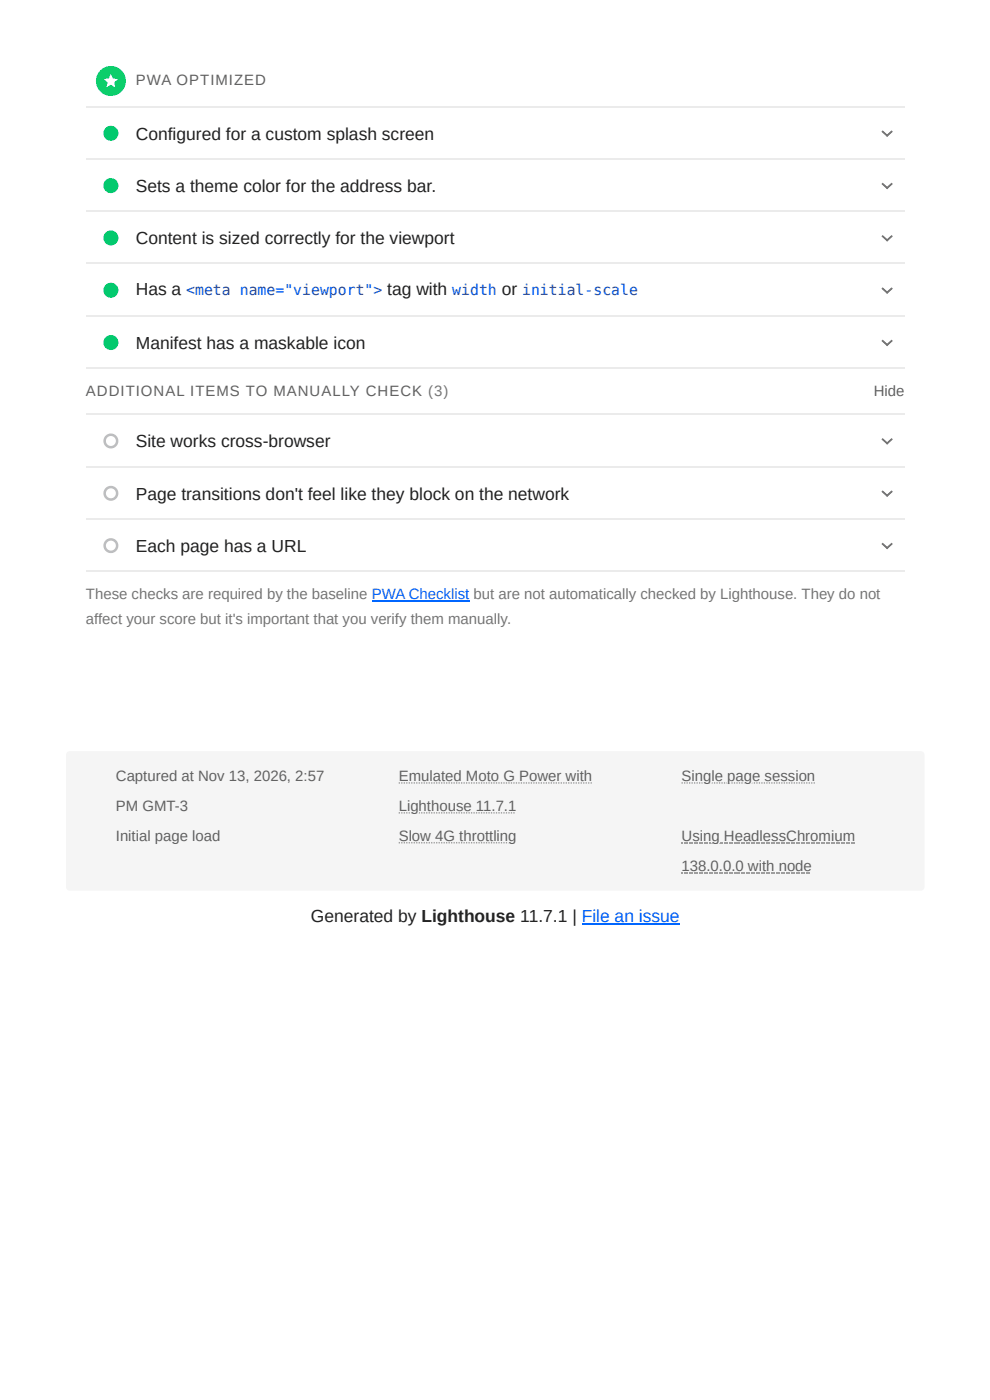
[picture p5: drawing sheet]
<svg xmlns="http://www.w3.org/2000/svg" width="210mm" height="297mm" viewBox="0 0 210 297" stroke-linecap="round" stroke-linejoin="round" font-family="sans-serif">
<path d="M14.3 159.8l.5-.3h180.7a.79 .79 0 0 1 .8 .8v28.1a.79 .79 0 0 1-.8 .8h-180.7a.79 .79 0 0 1-.8-.8v-28.1z" fill="#f5f5f5"/>
<path d="M123.5 196.2h20.8" fill="none" stroke="#06f" stroke-width=".26"/>
<path d="M18.3 22.6h173.8M18.3 33.7h173.8M18.3 44.8h173.8M18.3 56h173.8M18.3 67.1h173.8M18.3 78.2h173.8" fill="none" stroke="#ebebeb" stroke-width=".26"/>
<circle cx="23.5" cy="17.2" r="3.2" fill="#0cce6b"/>
<path d="M22 16.8l1.1-.1 .4-1 .5 1 1.1 .1-.9 .7 .3 1.1-1-.6-.9 .6 .2-1.1z" fill-rule="evenodd" fill="#fff"/>
<circle cx="23.5" cy="28.3" r="1.59" fill="#0c6"/>
<path d="M187.4 28l1 .8zM188.4 28.8l.9-.8z" fill="#000"/>
<path d="M189.3 28l-.9 .8-1-.8" fill="none" stroke="#757575" stroke-width=".38"/>
<circle cx="23.5" cy="39.4" r="1.59" fill="#0c6"/>
<path d="M187.4 39.1l1 .8zM188.4 39.9l.9-.8z" fill="#000"/>
<path d="M189.3 39.1l-.9 .8-1-.8" fill="none" stroke="#757575" stroke-width=".38"/>
<circle cx="23.5" cy="50.5" r="1.59" fill="#0c6"/>
<path d="M187.4 50.2l1 .8zM188.4 51l.9-.8z" fill="#000"/>
<path d="M189.3 50.2l-.9 .8-1-.8" fill="none" stroke="#757575" stroke-width=".38"/>
<circle cx="23.5" cy="61.6" r="1.59" fill="#0c6"/>
<path d="M187.4 61.3l1 .8zM188.4 62.1l.9-.8z" fill="#000"/>
<path d="M189.3 61.3l-.9 .8-1-.8" fill="none" stroke="#757575" stroke-width=".38"/>
<circle cx="23.5" cy="72.8" r="1.59" fill="#0c6"/>
<path d="M187.4 72.4l1 .9zM188.4 73.3l.9-.9zM187.4 93.3l1 .9zM188.4 94.2l.9-.9zM187.4 104.4l1 .9zM187.4 115.5l1 .9zM188.4 105.3l.9-.9zM188.4 116.4l.9-.9z" fill="#000"/>
<path d="M189.3 72.4l-.9 .9-1-.9M189.3 93.3l-.9 .9-1-.9M189.3 104.4l-.9 .9-1-.9M189.3 115.5l-.9 .9-1-.9" fill="none" stroke="#757575" stroke-width=".38"/>
<path d="M18.3 88h173.8M18.3 99.1h173.8M18.3 110.2h173.8M18.3 121.3h173.8" fill="none" stroke="#ebebeb" stroke-width=".26"/>
<g fill="none" stroke="#bdbdbd" stroke-width=".53">
<circle cx="23.5" cy="93.7" r="1.32"/>
<circle cx="23.5" cy="104.8" r="1.32"/>
<circle cx="23.5" cy="115.9" r="1.32"/>
</g>
<path d="M79 127.7h20.7" fill="none" stroke="#06f" stroke-width=".26"/>
<g fill="#9e9e9e">
<path d="M144.7 178.8h.3v.3h-.3z"/>
<path d="M145.3 178.8h.2v.3h-.2z"/>
<path d="M145.8 178.8h.2v.3h-.2z"/>
<path d="M146.3 178.8h.3v.3h-.3z"/>
<path d="M146.8 178.8h.3v.3h-.3z"/>
<path d="M147.4 178.8h.2v.3h-.2z"/>
<path d="M147.9 178.8h.3v.3h-.3z"/>
<path d="M148.4 178.8h.3v.3h-.3z"/>
<path d="M149 178.8h.2v.3h-.2z"/>
<path d="M149.5 178.8h.3v.3h-.3z"/>
<path d="M150 178.8h.3v.3h-.3z"/>
<path d="M150.5 178.8h.3v.3h-.3z"/>
<path d="M151.1 178.8h.2v.3h-.2z"/>
<path d="M151.6 178.8h.3v.3h-.3z"/>
<path d="M152.1 178.8h.3v.3h-.3z"/>
<path d="M152.7 178.8h.2v.3h-.2z"/>
<path d="M153.2 178.8h.3v.3h-.3z"/>
<path d="M153.7 178.8h.3v.3h-.3z"/>
<path d="M154.3 178.8h.2v.3h-.2z"/>
<path d="M154.8 178.8h.2v.3h-.2z"/>
<path d="M155.3 178.8h.3v.3h-.3z"/>
<path d="M155.8 178.8h.3v.3h-.3z"/>
<path d="M156.4 178.8h.2v.3h-.2z"/>
<path d="M156.9 178.8h.3v.3h-.3z"/>
<path d="M157.4 178.8h.3v.3h-.3z"/>
<path d="M158 178.8h.2v.3h-.2z"/>
<path d="M158.5 178.8h.2v.3h-.2z"/>
<path d="M159 178.8h.3v.3h-.3z"/>
<path d="M159.5 178.8h.3v.3h-.3z"/>
<path d="M160.1 178.8h.2v.3h-.2z"/>
<path d="M160.6 178.8h.3v.3h-.3z"/>
<path d="M161.1 178.8h.3v.3h-.3z"/>
<path d="M161.7 178.8h.2v.3h-.2z"/>
<path d="M162.2 178.8h.3v.3h-.3z"/>
<path d="M162.7 178.8h.3v.3h-.3z"/>
<path d="M163.2 178.8h.3v.3h-.3z"/>
<path d="M163.8 178.8h.2v.3h-.2z"/>
<path d="M164.3 178.8h.3v.3h-.3z"/>
<path d="M164.8 178.8h.3v.3h-.3z"/>
<path d="M165.4 178.8h.2v.3h-.2z"/>
<path d="M165.9 178.8h.3v.3h-.3z"/>
<path d="M166.4 178.8h.3v.3h-.3z"/>
<path d="M167 178.8h.2v.3h-.2z"/>
<path d="M167.5 178.8h.2v.3h-.2z"/>
<path d="M168 178.8h.3v.3h-.3z"/>
<path d="M168.5 178.8h.3v.3h-.3z"/>
<path d="M169.1 178.8h.2v.3h-.2z"/>
<path d="M169.6 178.8h.3v.3h-.3z"/>
<path d="M170.1 178.8h.3v.3h-.3z"/>
<path d="M170.7 178.8h.2v.3h-.2z"/>
<path d="M171.2 178.8h.2v.3h-.2z"/>
<path d="M171.7 178.8h.3v.3h-.3z"/>
<path d="M172.2 178.8h.3v.3h-.3z"/>
<path d="M172.8 178.8h.2v.3h-.2z"/>
<path d="M173.3 178.8h.3v.3h-.3z"/>
<path d="M173.8 178.8h.3v.3h-.3z"/>
<path d="M174.4 178.8h.2v.3h-.2z"/>
<path d="M174.9 178.8h.3v.3h-.3z"/>
<path d="M175.4 178.8h.3v.3h-.3z"/>
<path d="M175.9 178.8h.3v.3h-.3z"/>
<path d="M176.5 178.8h.2v.3h-.2z"/>
<path d="M177 178.8h.3v.3h-.3z"/>
<path d="M177.5 178.8h.3v.3h-.3z"/>
<path d="M178.1 178.8h.2v.3h-.2z"/>
<path d="M178.6 178.8h.3v.3h-.3z"/>
<path d="M179.1 178.8h.3v.3h-.3z"/>
<path d="M179.7 178.8h.2v.3h-.2z"/>
<path d="M180.2 178.8h.2v.3h-.2z"/>
<path d="M180.7 178.8h.3v.3h-.3z"/>
<path d="M181.2 178.8h.3v.3h-.3z"/>
<path d="M144.7 185.2h.3v.3h-.3z"/>
<path d="M145.3 185.2h.2v.3h-.2z"/>
<path d="M145.8 185.2h.2v.3h-.2z"/>
<path d="M146.3 185.2h.3v.3h-.3z"/>
<path d="M146.8 185.2h.3v.3h-.3z"/>
<path d="M147.4 185.2h.2v.3h-.2z"/>
<path d="M147.9 185.2h.3v.3h-.3z"/>
<path d="M148.4 185.2h.3v.3h-.3z"/>
<path d="M149 185.2h.2v.3h-.2z"/>
<path d="M149.5 185.2h.3v.3h-.3z"/>
<path d="M150 185.2h.3v.3h-.3z"/>
<path d="M150.5 185.2h.3v.3h-.3z"/>
<path d="M151.1 185.2h.2v.3h-.2z"/>
<path d="M151.6 185.2h.3v.3h-.3z"/>
<path d="M152.1 185.2h.3v.3h-.3z"/>
<path d="M152.7 185.2h.2v.3h-.2z"/>
<path d="M153.2 185.2h.3v.3h-.3z"/>
<path d="M153.7 185.2h.3v.3h-.3z"/>
<path d="M154.3 185.2h.2v.3h-.2z"/>
<path d="M154.8 185.2h.2v.3h-.2z"/>
<path d="M155.3 185.2h.3v.3h-.3z"/>
<path d="M155.8 185.2h.3v.3h-.3z"/>
<path d="M156.4 185.2h.2v.3h-.2z"/>
<path d="M156.9 185.2h.3v.3h-.3z"/>
<path d="M157.4 185.2h.3v.3h-.3z"/>
<path d="M158 185.2h.2v.3h-.2z"/>
<path d="M158.5 185.2h.2v.3h-.2z"/>
<path d="M159 185.2h.3v.3h-.3z"/>
<path d="M159.5 185.2h.3v.3h-.3z"/>
<path d="M160.1 185.2h.2v.3h-.2z"/>
<path d="M160.6 185.2h.3v.3h-.3z"/>
<path d="M161.1 185.2h.3v.3h-.3z"/>
<path d="M161.7 185.2h.2v.3h-.2z"/>
<path d="M162.2 185.2h.3v.3h-.3z"/>
<path d="M162.7 185.2h.3v.3h-.3z"/>
<path d="M163.2 185.2h.3v.3h-.3z"/>
<path d="M163.8 185.2h.2v.3h-.2z"/>
<path d="M164.3 185.2h.3v.3h-.3z"/>
<path d="M164.8 185.2h.3v.3h-.3z"/>
<path d="M165.4 185.2h.2v.3h-.2z"/>
<path d="M165.9 185.2h.3v.3h-.3z"/>
<path d="M166.4 185.2h.3v.3h-.3z"/>
<path d="M167 185.2h.2v.3h-.2z"/>
<path d="M167.5 185.2h.2v.3h-.2z"/>
<path d="M168 185.2h.3v.3h-.3z"/>
<path d="M168.5 185.2h.3v.3h-.3z"/>
<path d="M169.1 185.2h.2v.3h-.2z"/>
<path d="M169.6 185.2h.3v.3h-.3z"/>
<path d="M170.1 185.2h.3v.3h-.3z"/>
<path d="M170.7 185.2h.2v.3h-.2z"/>
<path d="M171.2 185.2h.2v.3h-.2z"/>
<path d="M171.7 185.2h.3v.3h-.3z"/>
<path d="M84.7 166.1h.2v.3h-.2zM85.2 166.1h.3v.3h-.3zM85.7 166.1h.3v.3h-.3zM86.3 166.1h.2v.3h-.2zM86.8 166.1h.2v.3h-.2zM87.3 166.1h.3v.3h-.3zM87.8 166.1h.3v.3h-.3zM88.4 166.1h.2v.3h-.2zM88.9 166.1h.3v.3h-.3zM89.4 166.1h.3v.3h-.3zM90 166.1h.2v.3h-.2zM90.5 166.1h.3v.3h-.3zM91 166.1h.3v.3h-.3zM91.5 166.1h.3v.3h-.3zM92.1 166.1h.2v.3h-.2zM92.6 166.1h.3v.3h-.3zM93.1 166.1h.3v.3h-.3zM93.7 166.1h.2v.3h-.2zM94.2 166.1h.3v.3h-.3zM94.7 166.1h.3v.3h-.3zM95.2 166.1h.3v.3h-.3zM95.8 166.1h.2v.3h-.2zM96.3 166.1h.3v.3h-.3zM96.8 166.1h.3v.3h-.3zM97.4 166.1h.2v.3h-.2zM97.9 166.1h.3v.3h-.3zM98.4 166.1h.3v.3h-.3zM99 166.1h.2v.3h-.2zM99.5 166.1h.2v.3h-.2zM100 166.1h.3v.3h-.3zM100.5 166.1h.3v.3h-.3zM101.1 166.1h.2v.3h-.2zM101.6 166.1h.3v.3h-.3zM102.1 166.1h.3v.3h-.3zM102.7 166.1h.2v.3h-.2zM103.2 166.1h.3v.3h-.3zM103.7 166.1h.3v.3h-.3zM104.2 166.1h.3v.3h-.3zM104.8 166.1h.2v.3h-.2zM105.3 166.1h.3v.3h-.3zM105.8 166.1h.3v.3h-.3zM106.4 166.1h.2v.3h-.2zM106.9 166.1h.3v.3h-.3zM107.4 166.1h.3v.3h-.3zM107.9 166.1h.3v.3h-.3zM108.5 166.1h.2v.3h-.2zM109 166.1h.3v.3h-.3zM109.5 166.1h.3v.3h-.3zM110.1 166.1h.2v.3h-.2zM110.6 166.1h.3v.3h-.3zM111.1 166.1h.3v.3h-.3zM111.7 166.1h.2v.3h-.2zM112.2 166.1h.2v.3h-.2zM112.7 166.1h.3v.3h-.3zM113.2 166.1h.3v.3h-.3zM113.8 166.1h.2v.3h-.2zM114.3 166.1h.3v.3h-.3zM114.8 166.1h.3v.3h-.3zM115.4 166.1h.2v.3h-.2zM115.9 166.1h.3v.3h-.3zM116.4 166.1h.3v.3h-.3zM116.9 166.1h.3v.3h-.3zM117.5 166.1h.2v.3h-.2zM118 166.1h.3v.3h-.3zM118.5 166.1h.3v.3h-.3zM119.1 166.1h.2v.3h-.2zM119.6 166.1h.3v.3h-.3zM120.1 166.1h.3v.3h-.3zM120.6 166.1h.3v.3h-.3zM121.2 166.1h.2v.3h-.2zM121.7 166.1h.3v.3h-.3zM122.2 166.1h.3v.3h-.3zM122.8 166.1h.2v.3h-.2zM123.3 166.1h.3v.3h-.3zM123.8 166.1h.3v.3h-.3zM124.4 166.1h.2v.3h-.2zM124.9 166.1h.2v.3h-.2zM125.4 166.1h.3v.3h-.3z"/>
<path d="M84.7 172.5h.2v.3h-.2zM85.2 172.5h.3v.3h-.3zM85.7 172.5h.3v.3h-.3zM86.3 172.5h.2v.3h-.2zM86.8 172.5h.2v.3h-.2zM87.3 172.5h.3v.3h-.3zM87.8 172.5h.3v.3h-.3zM88.4 172.5h.2v.3h-.2zM88.9 172.5h.3v.3h-.3zM89.4 172.5h.3v.3h-.3zM90 172.5h.2v.3h-.2zM90.5 172.5h.3v.3h-.3zM91 172.5h.3v.3h-.3zM91.5 172.5h.3v.3h-.3zM92.1 172.5h.2v.3h-.2zM92.6 172.5h.3v.3h-.3zM93.1 172.5h.3v.3h-.3zM93.7 172.5h.2v.3h-.2zM94.2 172.5h.3v.3h-.3zM94.7 172.5h.3v.3h-.3zM95.2 172.5h.3v.3h-.3zM95.8 172.5h.2v.3h-.2zM96.3 172.5h.3v.3h-.3zM96.8 172.5h.3v.3h-.3zM97.4 172.5h.2v.3h-.2zM97.9 172.5h.3v.3h-.3zM98.4 172.5h.3v.3h-.3zM99 172.5h.2v.3h-.2zM99.5 172.5h.2v.3h-.2zM100 172.5h.3v.3h-.3zM100.5 172.5h.3v.3h-.3zM101.1 172.5h.2v.3h-.2zM101.6 172.5h.3v.3h-.3zM102.1 172.5h.3v.3h-.3zM102.7 172.5h.2v.3h-.2zM103.2 172.5h.3v.3h-.3zM103.7 172.5h.3v.3h-.3zM104.2 172.5h.3v.3h-.3zM104.8 172.5h.2v.3h-.2zM105.3 172.5h.3v.3h-.3zM105.8 172.5h.3v.3h-.3zM106.4 172.5h.2v.3h-.2zM106.9 172.5h.3v.3h-.3zM107.4 172.5h.3v.3h-.3zM107.9 172.5h.3v.3h-.3zM108.5 172.5h.2v.3h-.2zM109 172.5h.3v.3h-.3z"/>
<path d="M144.7 166.1h.3v.3h-.3zM145.3 166.1h.2v.3h-.2zM145.8 166.1h.2v.3h-.2zM146.3 166.1h.3v.3h-.3zM146.8 166.1h.3v.3h-.3zM147.4 166.1h.2v.3h-.2zM147.9 166.1h.3v.3h-.3zM148.4 166.1h.3v.3h-.3zM149 166.1h.2v.3h-.2zM149.5 166.1h.3v.3h-.3zM150 166.1h.3v.3h-.3zM150.5 166.1h.3v.3h-.3zM151.1 166.1h.2v.3h-.2zM151.6 166.1h.3v.3h-.3zM152.1 166.1h.3v.3h-.3zM152.7 166.1h.2v.3h-.2zM153.2 166.1h.3v.3h-.3zM153.7 166.1h.3v.3h-.3zM154.3 166.1h.2v.3h-.2zM154.8 166.1h.2v.3h-.2zM155.3 166.1h.3v.3h-.3zM155.8 166.1h.3v.3h-.3zM156.4 166.1h.2v.3h-.2zM156.9 166.1h.3v.3h-.3zM157.4 166.1h.3v.3h-.3zM158 166.1h.2v.3h-.2zM158.5 166.1h.2v.3h-.2zM159 166.1h.3v.3h-.3zM159.5 166.1h.3v.3h-.3zM160.1 166.1h.2v.3h-.2zM160.6 166.1h.3v.3h-.3zM161.1 166.1h.3v.3h-.3zM161.7 166.1h.2v.3h-.2zM162.2 166.1h.3v.3h-.3zM162.7 166.1h.3v.3h-.3zM163.2 166.1h.3v.3h-.3zM163.8 166.1h.2v.3h-.2zM164.3 166.1h.3v.3h-.3zM164.8 166.1h.3v.3h-.3zM165.4 166.1h.2v.3h-.2zM165.9 166.1h.3v.3h-.3zM166.4 166.1h.3v.3h-.3zM167 166.1h.2v.3h-.2zM167.5 166.1h.2v.3h-.2zM168 166.1h.3v.3h-.3zM168.5 166.1h.3v.3h-.3zM169.1 166.1h.2v.3h-.2zM169.6 166.1h.3v.3h-.3zM170.1 166.1h.3v.3h-.3zM170.7 166.1h.2v.3h-.2zM171.2 166.1h.2v.3h-.2zM171.7 166.1h.3v.3h-.3zM172.2 166.1h.3v.3h-.3zM172.8 166.1h.2v.3h-.2z"/>
<path d="M84.7 178.8h.2v.3h-.2zM85.2 178.8h.3v.3h-.3zM85.7 178.8h.3v.3h-.3zM86.3 178.8h.2v.3h-.2zM86.8 178.8h.2v.3h-.2zM87.3 178.8h.3v.3h-.3zM87.8 178.8h.3v.3h-.3zM88.4 178.8h.2v.3h-.2zM88.9 178.8h.3v.3h-.3zM89.4 178.8h.3v.3h-.3zM90 178.8h.2v.3h-.2zM90.5 178.8h.3v.3h-.3zM91 178.8h.3v.3h-.3zM91.5 178.8h.3v.3h-.3zM92.1 178.8h.2v.3h-.2zM92.6 178.8h.3v.3h-.3zM93.1 178.8h.3v.3h-.3zM93.7 178.8h.2v.3h-.2zM94.2 178.8h.3v.3h-.3zM94.7 178.8h.3v.3h-.3zM95.2 178.8h.3v.3h-.3zM95.8 178.8h.2v.3h-.2zM96.3 178.8h.3v.3h-.3zM96.8 178.8h.3v.3h-.3zM97.4 178.8h.2v.3h-.2zM97.9 178.8h.3v.3h-.3zM98.4 178.8h.3v.3h-.3zM99 178.8h.2v.3h-.2zM99.5 178.8h.2v.3h-.2zM100 178.8h.3v.3h-.3zM100.5 178.8h.3v.3h-.3zM101.1 178.8h.2v.3h-.2zM101.6 178.8h.3v.3h-.3zM102.1 178.8h.3v.3h-.3zM102.7 178.8h.2v.3h-.2zM103.2 178.8h.3v.3h-.3zM103.7 178.8h.3v.3h-.3zM104.2 178.8h.3v.3h-.3zM104.8 178.8h.2v.3h-.2zM105.3 178.8h.3v.3h-.3zM105.8 178.8h.3v.3h-.3zM106.4 178.8h.2v.3h-.2zM106.9 178.8h.3v.3h-.3zM107.4 178.8h.3v.3h-.3zM107.9 178.8h.3v.3h-.3zM108.5 178.8h.2v.3h-.2zM109 178.8h.3v.3h-.3z"/>
</g>
<g font-size="3.7" fill="#212121">
<text x="28.8" y="29.6">Configured for a custom splash screen</text>
<text x="28.8" y="40.7">Sets a theme color for the address bar.</text>
<text x="28.8" y="51.9">Content is sized correctly for the viewport</text>
<text x="28.8" y="62.7">Has a</text>
<text x="82.2" y="62.7">tag with</text>
<text x="106.5" y="62.7">or</text>
<text x="28.8" y="74.1">Manifest has a maskable icon</text>
<text x="28.8" y="95">Site works cross-browser</text>
<text x="28.8" y="106.1">Page transitions don't feel like they block on the network</text>
<text x="28.8" y="117.2">Each page has a URL</text>
<text x="66" y="195.8">Generated by Lighthouse 11.7.1 | File an issue</text>
</g>
<g font-size="3.2" fill="#616161">
<text x="28.8" y="18">PWA OPTIMIZED</text>
<text x="18.3" y="84.1">ADDITIONAL ITEMS TO MANUALLY CHECK (3)</text>
<text x="185.6" y="84.1">Hide</text>
<text x="24.6" y="165.9">Captured at Nov 13, 2026, 2:57</text>
<text x="84.7" y="165.9">Emulated Moto G Power with</text>
<text x="144.7" y="165.9">Single page session</text>
<text x="24.6" y="172.2">PM GMT-3</text>
<text x="84.7" y="172.2">Lighthouse 11.7.1</text>
<text x="24.6" y="178.6">Initial page load</text>
<text x="84.7" y="178.6">Slow 4G throttling</text>
<text x="144.7" y="178.6">Using HeadlessChromium</text>
<text x="144.7" y="184.9">138.0.0.0 with node</text>
</g>
<g font-size="3.2" fill="#757575">
<text x="18.3" y="127.3">These checks are required by the baseline PWA Checklist but are not automatically checked by Lighthouse. They do not</text>
<text x="18.3" y="132.6">affect your score but it's important that you verify them manually.</text>
</g>
<g font-size="3.1" fill="#0938c2">
<text x="39.5" y="62.7">&lt;meta name=&quot;viewport&quot;&gt;</text>
<text x="96" y="62.7">width</text>
<text x="110.9" y="62.7">initial-scale</text>
</g>
</svg>
